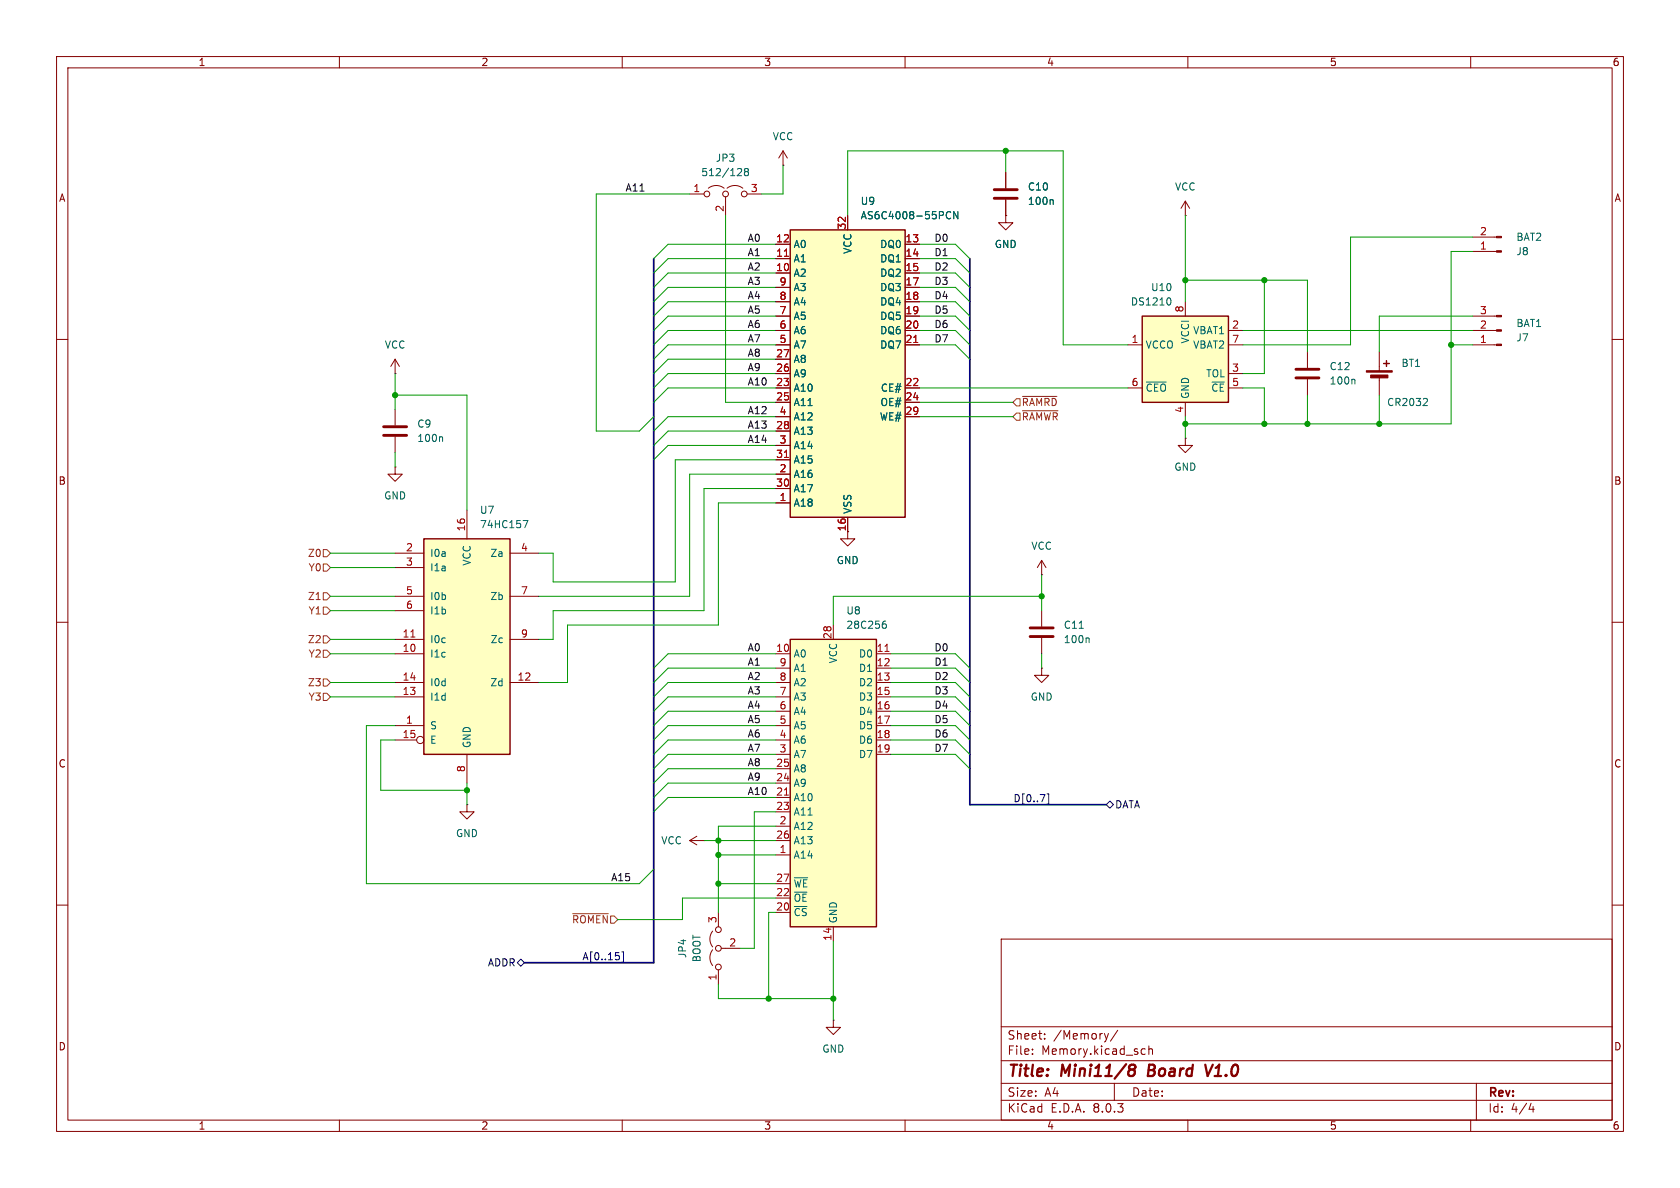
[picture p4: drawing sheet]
<svg xmlns="http://www.w3.org/2000/svg" width="297mm" height="210mm" viewBox="0 0 297 210" stroke-linecap="round" stroke-linejoin="round" font-family="sans-serif">
<g fill="none" stroke="#840000" stroke-width=".18">
<path d="M10 10h277v190h-277zM12 12h273v186h-273zM60 10v2M110 10v2M160 10v2M210 10v2M260 10v2M209.5 38.1h.1M209.5 35.6l-.7 1.2M209.5 35.6v2.5M209.5 35.6l.8 1.2M10 60h2"/>
<path d="M285 60h2M10 110h2M285 110h2M10 160h2M82.5 142.2v1.3h1.3l-1.3 1.3-1.2-1.3h1.2M82.5 142.2h.1M285 160h2M177 166h108v32h-108zM60 198v2M110 198v2M160 198v2M177 194.5h108"/>
<path d="M177 191.5h108M177 187.5h108M177 181.5h108M182.5 186.3v.1M182.5 185.5v.1M184.7 183.6v.1M184.7 182.8v.1M196 182.7l-.4 1M197 191.5v3M197.6 182.1l-1.3 2M202 185.4l.5 .1M202.5 186.3l-.5 .1"/>
<path d="M203.1 185.5l.2-.1 .4 .1v.9M203.1 184.9v1.5M210 198v2M260 198v2M261 191.5v6.5M270.7 195l-.4 1.1h.9M271 195.6v1"/>
</g>
<path d="M199.7 188.4a.64 .64 0 0 1 1 0v.3l-.4 .4M199.7 189l.2 .1M199.9 189.1h.4M199.9 189.1l-.2 .1M200.3 189.1l.3 .2a.67 .67 0 0 1-.1 .7 .67 .67 0 0 1-.7 .2M203.2 188.2l-.3 2h.8M213.1 188.2l.4 2 .9-2" fill="none" stroke="#840000" stroke-width=".4"/>
<path d="M201.9 55.9h15.3v15.2h-15.3z" fill="#ffffc2"/>
<path d="M201.9 55.9h15.3v15.2h-15.3z" fill="none" stroke="#840000" stroke-width=".25"/>
<g fill="none" stroke="#840000" stroke-width=".18">
<path d="M209.5 53.3v2.6M217.2 58.4h2.5M69.8 72.4v2.8M69.8 77.2v2.8M199.4 61h2.5M199.4 68.6h2.5M209.5 71.1v2.6M217.2 61h2.5M217.2 66h2.5M217.2 68.6h2.5M149.9 94v1.3h1.2l-1.2 1.2-1.3-1.2h1.3M184.1 99.1v2.5"/>
<path d="M184.1 99.1l-.7 1.2M184.1 99.1l.8 1.2M184.1 118.1v1.3h1.3l-1.3 1.3-1.2-1.3h1.2M184.1 118.1h.1M184.1 101.6h.1M184.1 108v2.7M184.1 112.8v2.8M121.9 148.6l1.3 .8M121.9 148.6h2.6M123.2 147.8l-1.3 .8M124.5 148.6h.1M126 167.9a2.26 2.26 0 0 0 0 2.8"/>
<path d="M126 164.6a2.26 2.26 0 0 0 0 2.8M127 161.3v2.5M127 171.5v2.5M127.5 167.6h3.3"/>
<circle cx="127" cy="167.6" r=".51"/>
<circle cx="127" cy="164.3" r=".51"/>
<circle cx="127" cy="170.9" r=".51"/>
</g>
<path d="M206.7 52.6a.79 .79 0 0 1 0 1.3M78.1 77.2l.1 .2v.6M202.7 67.5h3.5M190.8 111.1h.7M192.4 112.8l.1 .1v.7" fill="none" stroke="#006464" stroke-width=".18"/>
<path d="M67.8 77h4.1M67.8 75.4h4.1M182.1 112.5h4.1M182.1 111h4.1" fill="none" stroke="#840000" stroke-width=".51"/>
<path d="M74.9 95.3h15.3v38.1h-15.3z" fill="#ffffc2"/>
<path d="M74.9 95.3h15.3v38.1h-15.3z" fill="none" stroke="#840000" stroke-width=".25"/>
<g fill="none" stroke="#840000" stroke-width=".18">
<path d="M69.8 97.8h5.1M82.5 90.2v5.1M90.2 97.8h5M69.8 115.6h5.1M69.8 113h5.1M69.8 100.3h5.1M69.8 105.4h5.1M69.8 108h5.1M90.2 113h5M90.2 105.4h5M69.8 128.3h5.1M69.8 120.7h5.1"/>
<path d="M69.8 123.2h5.1M69.8 130.8h3.9M82.5 133.4v5M90.2 120.7h5"/>
<circle cx="74.3" cy="130.8" r=".63"/>
</g>
<path d="M72.6 112.6h.8" fill="none" stroke="#a90000" stroke-width=".18"/>
<path d="M92.5 92h.8l-.5 1.3" fill="none" stroke="#006464" stroke-width=".18"/>
<path d="M139.7 40.6h20.3v50.8h-20.3z" fill="#ffffc2"/>
<path d="M139.7 40.6h20.3v50.8h-20.3z" fill="none" stroke="#840000" stroke-width=".25"/>
<g fill="none" stroke="#840000" stroke-width=".18">
<path d="M149.9 38.1v2.5M137.2 48.3h2.5M137.2 45.7h2.5M137.2 43.2h2.5M137.2 50.8h2.5M137.2 53.3h2.5M137.2 55.9h2.5M137.2 58.4h2.5M160 48.3h2.6M160 45.7h2.6M160 43.2h2.6M160 50.8h2.6"/>
<path d="M160 53.3h2.6M160 55.9h2.6M160 58.4h2.6M260.3 55.9h4.3M260.3 58.4h4.3M137.2 61h2.5M137.2 68.6h2.5M137.2 71.1h2.5M137.2 66h2.5M137.2 63.5h2.5M137.2 76.2h2.5M137.2 73.7h2.5"/>
<path d="M137.2 78.7h2.5M160 61h2.6M160 68.6h2.6M160 71.1h2.6M160 73.7h2.6M260.3 61h4.3M137.2 88.9h2.5M137.2 83.8h2.5M137.2 86.4h2.5M137.2 81.3h2.5M149.9 91.4v2.6"/>
</g>
<path d="M138.7 45.3h.7M161.5 60.5h.8M138.7 80.9h.7" fill="none" stroke="#a90000" stroke-width=".18"/>
<path d="M167.3 38.4l.4 .3 .4-.1M168.1 37.5l-.4-.1-.4 .3M169.3 37.4v1.3l-.7-1.3v1.3" fill="none" stroke="#006464" stroke-width=".18"/>
<g fill="#840000" stroke="#840000" stroke-width=".18">
<path d="M264.6 55.8h.8v.2h-.8z"/>
<path d="M264.6 58.3h.8v.2h-.8z"/>
<path d="M264.6 60.8h.8v.3h-.8z"/>
</g>
<path d="M139.7 113h15.2v50.8h-15.2z" fill="#ffffc2"/>
<path d="M244.6 64.3h1M245.1 63.8v1M139.7 113h15.2v50.8h-15.2z" fill="none" stroke="#840000" stroke-width=".25"/>
<g fill="none" stroke="#840000" stroke-width=".18">
<path d="M121.9 34.3h2.6M125.2 33.3a2.26 2.26 0 0 1 2.8 0M128.3 34.8v3.3M128.5 33.3a2.26 2.26 0 0 1 2.8 0M132.1 34.3h2.5M138.4 29.2h.1M138.4 26.7l-.7 1.2M138.4 26.7v2.5M138.4 26.7l.8 1.2M149.9 38.1v2.5M177.8 38.1v1.3h1.3l-1.3 1.2-1.3-1.2h1.3M177.8 38.1h.1"/>
<path d="M177.8 30.5v2.8M177.8 35.3v2.8M137.2 48.3h2.5M137.2 45.7h2.5M137.2 43.2h2.5M137.2 50.8h2.5M137.2 53.3h2.5M137.2 55.9h2.5M137.2 58.4h2.5M160 48.3h2.6M160 45.7h2.6M160 43.2h2.6"/>
<path d="M160 50.8h2.6M160 53.3h2.6M160 55.9h2.6M160 58.4h2.6M260.3 41.9h4.3M260.3 44.5h4.3M69.8 66h.1M69.8 63.5l-.7 1.3M69.8 63.5v2.5M69.8 63.5l.8 1.3M137.2 61h2.5M137.2 68.6h2.5"/>
<path d="M137.2 71.1h2.5M137.2 66h2.5M137.2 63.5h2.5M137.2 76.2h2.5M137.2 73.7h2.5M137.2 78.7h2.5M160 61h2.6M160 68.6h2.6M160 71.1h2.6M160 73.7h2.6M209.5 77.5v1.2h1.3l-1.3 1.3-1.2-1.3h1.2M209.5 77.5h.1"/>
<path d="M231.1 62.2v2.8M231.1 67.1v2.8M243.8 62.2v3.3M243.8 66.5v3.4M69.8 82.6v1.2h1.3l-1.3 1.3-1.2-1.3h1.2M69.8 82.6h.1M137.2 88.9h2.5M137.2 83.8h2.5M137.2 86.4h2.5M137.2 81.3h2.5M149.9 91.4v2.6M137.2 115.6h2.5"/>
<path d="M137.2 118.1h2.5M147.3 110.5v2.5M154.9 115.6h2.6M154.9 118.1h2.6M137.2 120.7h2.5M137.2 123.2h2.5M137.2 125.7h2.5M137.2 128.3h2.5M137.2 130.8h2.5M137.2 133.4h2.5M137.2 138.4h2.5M137.2 135.9h2.5"/>
<path d="M154.9 120.7h2.6M154.9 123.2h2.6M154.9 125.7h2.6M154.9 128.3h2.6M154.9 130.8h2.6M154.9 133.4h2.6M137.2 151.1h2.5M137.2 146.1h2.5M137.2 141h2.5M137.2 158.8h2.5M137.2 143.5h2.5M137.2 148.6h2.5"/>
<path d="M137.2 156.2h2.5M137.2 161.3h2.5M147.3 163.8v2.6M147.3 180.3v1.3h1.3l-1.3 1.3-1.3-1.3h1.3M147.3 180.3h.1"/>
<circle cx="125" cy="34.3" r=".51"/>
<circle cx="128.3" cy="34.3" r=".51"/>
<circle cx="131.6" cy="34.3" r=".51"/>
</g>
<path d="M138.7 45.3h.7M161.5 60.5h.8M138.7 80.9h.7M156.5 115.2h.7M138.7 140.6h.7" fill="none" stroke="#a90000" stroke-width=".18"/>
<g fill="none" stroke="#006464" stroke-width=".18">
<path d="M130.6 29.8l.4 .1 .1 .3-.8 .9h.8M131.8 30.3l-.2-.2 .2-.3h.3l.2 .2-.2 .3M131.8 30.3l-.2 .3 .1 .3 .1 .2 .4-.1 .1-.2v-.2l-.2-.3M131.8 30.3h.3M167.3 38.4l.4 .3 .4-.1M168.1 37.5l-.4-.1-.4 .3M169.3 37.4v1.3l-.7-1.3v1.3M186 35.3l.2 .2v.6M239.4 67l.1 .2v.7M252.1 70.4l.3 .3-.1 .3-.7 .7h.8M156.2 110.3h.4l.1 .2-.1 .4-.4 .2M156.6 109.8l-.4 .1"/>
<path d="M140.4 155.2h2.4"/>
</g>
<g fill="#840000" stroke="#840000" stroke-width=".18">
<path d="M264.6 41.8h.8v.2h-.8z"/>
<path d="M264.6 44.3h.8v.3h-.8z"/>
<path d="M241.6 65.5h4.5v.3h-4.5z"/>
<path d="M242.3 66.3h3.1v.5h-3.1z"/>
</g>
<path d="M175.8 35.1h4M175.8 33.5h4M229.1 66.8h4.1M229.1 65.3h4.1" fill="none" stroke="#840000" stroke-width=".51"/>
<g fill="none" stroke="#725600" stroke-width=".18">
<path d="M179.7 73h.6v1.3h-.6l-.6-.6zM179.7 70.5h.6v1.3h-.6l-.6-.7zM180.8 72.6h6.2M180.8 70.1h6.1M57.1 97.2h.7l.6 .6-.6 .6h-.7zM57.1 99.7h.7l.6 .6-.6 .7h-.7zM57.1 107.3h.7l.6 .7-.6 .6h-.7zM57.1 112.4h.7l.6 .6-.6 .7h-.7zM57.1 114.9h.7l.6 .7-.6 .6h-.7zM57.1 104.8h.7l.6 .6-.6 .6h-.7zM57.1 122.6h.7l.6 .6-.6 .6h-.7zM57.1 120h.7l.6 .7-.6 .6h-.7z"/>
<path d="M101.3 161.5h6.2"/>
</g>
<path d="M185.1 140.3h.3v1.9h-.3M195.6 142.2l.6-.6 .6 .6-.6 .7zM91.4 170.2l.7-.7 .6 .7-.6 .6zM109.4 169v.5M109.9 168.3h.3v1.8h-.3" fill="none" stroke="#000084" stroke-width=".18"/>
<path d="M115.6 45.7v124.5h-22.9M171.4 45.7v96.5h24.2" fill="none" stroke="#000084" stroke-width=".3"/>
<g fill="none" stroke="#009600" stroke-width=".18">
<path d="M121.9 34.3h-16.5v41.9h7.6l2.6-2.5M128.3 38.1v33h8.9M138.4 29.2v5.1h-3.8M149.9 38.1v-11.4h38.1v34.3h11.4M177.8 26.7v3.8M209.5 38.1v15.2M137.2 55.9h-19.1l-2.5 2.5M137.2 58.4h-19.1l-2.5 2.6M137.2 48.3h-19.1l-2.5 2.5M137.2 43.2h-19.1l-2.5 2.5M137.2 45.7h-19.1l-2.5 2.6M137.2 50.8h-19.1l-2.5 2.5"/>
<path d="M137.2 53.3h-19.1l-2.5 2.6M162.6 55.9h6.3l2.5 2.5M162.6 58.4h6.3l2.5 2.6M162.6 48.3h6.3l2.5 2.5M162.6 43.2h6.3l2.5 2.5M162.6 45.7h6.3l2.5 2.6M162.6 50.8h6.3l2.5 2.5M162.6 53.3h6.3l2.5 2.6M209.5 49.5h21.6v12.7M219.7 58.4h40.6M223.5 49.5v16.5h-3.8M260.3 41.9h-21.5v19.1h-19.1"/>
<path d="M260.3 55.9h-16.5v6.3M260.3 44.5h-3.8v30.4h-47M69.8 69.9h12.7v20.3M69.8 66v6.4M137.2 61h-19.1l-2.5 2.5M137.2 63.5h-19.1l-2.5 2.5M137.2 66h-19.1l-2.5 2.6M137.2 76.2h-19.1l-2.5 2.5M137.2 68.6h-19.1l-2.5 2.5M137.2 73.7h-19.1l-2.5 2.5M137.2 78.7h-19.1l-2.5 2.6M162.6 61h6.3l2.5 2.5"/>
<path d="M162.6 71.1h16.5M162.6 68.6h36.8M162.6 73.7h16.5M209.5 73.7v3.8M219.7 68.6h3.8v6.3M231.1 69.9v5M243.8 69.9v5M256.5 61h3.8M58.4 97.8h11.4M69.8 80v2.6M137.2 88.9h-10.2v21.6h-26.7v10.2h-5.1M137.2 81.3h-17.8v21.6h-21.6v-5.1h-2.6"/>
<path d="M137.2 83.8h-15.3v21.6h-26.7M137.2 86.4h-12.7v21.6h-26.7v5h-2.6M58.4 108h11.4M58.4 105.4h11.4M58.4 100.3h11.4M58.4 113h11.4M58.4 115.6h11.4M137.2 115.6h-19.1l-2.5 2.5M137.2 118.1h-19.1l-2.5 2.6M157.5 115.6h11.4l2.5 2.5M157.5 118.1h11.4l2.5 2.6M184.1 105.4h-36.8v5.1"/>
<path d="M184.1 101.6v6.4M184.1 115.6v2.5M58.4 120.7h11.4M58.4 123.2h11.4M69.8 128.3h-5v27.9h48.2l2.6-2.5M69.8 130.8h-2.5v8.9h15.2M82.5 138.4v3.8M137.2 120.7h-19.1l-2.5 2.5M137.2 130.8h-19.1l-2.5 2.6M137.2 128.3h-19.1l-2.5 2.5M137.2 123.2h-19.1l-2.5 2.5M137.2 133.4h-19.1l-2.5 2.5"/>
<path d="M137.2 125.7h-19.1l-2.5 2.6M137.2 135.9h-19.1l-2.5 2.5M137.2 138.4h-19.1l-2.5 2.6M157.5 120.7h11.4l2.5 2.5M157.5 130.8h11.4l2.5 2.6M157.5 128.3h11.4l2.5 2.5M157.5 123.2h11.4l2.5 2.5M157.5 133.4h11.4l2.5 2.5M157.5 125.7h11.4l2.5 2.6M124.5 148.6h12.7M127 156.2h10.2M127 151.1h10.2"/>
<path d="M137.2 146.1h-10.2v15.2M137.2 158.8h-16.6v3.8h-11.4M137.2 143.5h-3.9v24.1h-2.5M137.2 141h-19.1l-2.5 2.5M127 174v2.5h20.3M137.2 161.3h-1.3v15.2M147.3 166.4v13.9"/>
</g>
<g fill="#009600" stroke="#009600" stroke-width=".18">
<circle cx="69.8" cy="69.9" r=".46"/>
<circle cx="147.3" cy="176.5" r=".46"/>
<circle cx="135.9" cy="176.5" r=".46"/>
<circle cx="127" cy="148.6" r=".46"/>
<circle cx="127" cy="151.1" r=".46"/>
<circle cx="82.5" cy="139.7" r=".46"/>
<circle cx="127" cy="156.2" r=".46"/>
<circle cx="184.1" cy="105.4" r=".46"/>
<circle cx="223.5" cy="49.5" r=".46"/>
<circle cx="177.8" cy="26.7" r=".46"/>
<circle cx="231.1" cy="74.9" r=".46"/>
<circle cx="223.5" cy="74.9" r=".46"/>
<circle cx="209.5" cy="74.9" r=".46"/>
<circle cx="256.5" cy="61" r=".46"/>
<circle cx="243.8" cy="74.9" r=".46"/>
<circle cx="209.5" cy="49.5" r=".46"/>
</g>
<g font-size="2.8" fill="#840000">
<text x="178" y="190.9">Title:</text>
<text x="187.7" y="190.9">Mini11/8</text>
<text x="203.8" y="190.9">Board</text>
<text x="214.8" y="190.9">V1.0</text>
</g>
<g font-size="2.1" fill="#840000">
<text x="178" y="184">Sheet:</text>
<text x="186.2" y="184">/Memory/</text>
<text x="178" y="186.7">File:</text>
<text x="184.1" y="186.7">Memory.kicad_sch</text>
<text x="178" y="196.9">KiCad</text>
<text x="178" y="194.1">Size:</text>
<text x="184.7" y="194.1">A4</text>
<text x="185.7" y="196.9">E.D.A.</text>
<text x="193.3" y="196.9">8.0.3</text>
<text x="200" y="194.1">Date:</text>
<text x="263" y="194.3">Rev:</text>
<text x="263" y="196.9">Id:</text>
<text x="267.1" y="196.9">4/4</text>
</g>
<g font-size="1.8" fill="#840000">
<text x="35" y="11.9">1</text>
<text x="85" y="11.9">2</text>
<text x="135" y="11.9">3</text>
<text x="185" y="11.9">4</text>
<text x="235" y="11.9">5</text>
<text x="285" y="11.9">6</text>
<text x="10.3" y="35.9">A</text>
<text x="285.3" y="35.9">A</text>
<text x="10.3" y="85.9">B</text>
<text x="285.3" y="85.9">B</text>
<text x="10.3" y="135.9">C</text>
<text x="285.3" y="135.9">C</text>
<text x="10.3" y="185.9">D</text>
<text x="285.3" y="185.9">D</text>
<text x="35" y="199.9">1</text>
<text x="85" y="199.9">2</text>
<text x="135" y="199.9">3</text>
<text x="185" y="199.9">4</text>
<text x="235" y="199.9">5</text>
<text x="285" y="199.9">6</text>
</g>
<g font-size="1.8" fill="#006464">
<text x="126.4" y="28.8">JP3</text>
<text x="136.5" y="25">VCC</text>
<text x="123.9" y="31.3">512/128</text>
<text x="181.6" y="33.9">C10</text>
<text x="207.6" y="33.9">VCC</text>
<text x="152.1" y="36.4">U9</text>
<text x="152.1" y="39">AS6C4008-55PCN</text>
<text x="181.6" y="36.4">100n</text>
<text x="140.2" y="46.6">A1</text>
<text x="140.2" y="44">A0</text>
<text x="150.7" y="45" transform="rotate(-90 150.7 45)">VCC</text>
<text x="155.5" y="44">DQ0</text>
<text x="155.5" y="46.6">DQ1</text>
<text x="175.8" y="44">GND</text>
<text x="268" y="45.3">J8</text>
<text x="268" y="42.8">BAT2</text>
<text x="140.2" y="49.1">A2</text>
<text x="140.2" y="51.7">A3</text>
<text x="155.5" y="49.1">DQ2</text>
<text x="155.5" y="51.7">DQ3</text>
<text x="203.4" y="51.7">U10</text>
<text x="140.2" y="59.3">A6</text>
<text x="140.2" y="56.7">A5</text>
<text x="140.2" y="54.2">A4</text>
<text x="155.5" y="54.2">DQ4</text>
<text x="155.5" y="56.7">DQ5</text>
<text x="155.5" y="59.3">DQ6</text>
<text x="199.8" y="54.2">DS1210</text>
<text x="210.8" y="59.3">VBAT1</text>
<text x="268" y="58">BAT1</text>
<text x="67.9" y="61.8">VCC</text>
<text x="140.2" y="64.4">A8</text>
<text x="140.2" y="61.8">A7</text>
<text x="155.5" y="61.8">DQ7</text>
<text x="202.4" y="61.8">VCCO</text>
<text x="210.4" y="60.8" transform="rotate(-90 210.4 60.8)">VCCI</text>
<text x="210.8" y="61.8">VBAT2</text>
<text x="235" y="65.6">C12</text>
<text x="247.7" y="65.1">BT1</text>
<text x="268" y="60.6">J7</text>
<text x="140.2" y="69.4">A10</text>
<text x="140.2" y="72">A11</text>
<text x="140.2" y="66.9">A9</text>
<text x="155.6" y="72">OE#</text>
<text x="155.6" y="69.4">CE#</text>
<text x="202.4" y="69.4">~{CEO}</text>
<text x="210.4" y="70.6" transform="rotate(-90 210.4 70.6)">GND</text>
<text x="213.1" y="66.9">TOL</text>
<text x="214" y="69.4">~{CE}</text>
<text x="235" y="68.2">100n</text>
<text x="245.1" y="72">CR2032</text>
<text x="73.7" y="75.8">C9</text>
<text x="140.2" y="77.1">A13</text>
<text x="140.2" y="74.5">A12</text>
<text x="155.4" y="74.5">WE#</text>
<text x="73.7" y="78.3">100n</text>
<text x="140.2" y="79.6">A14</text>
<text x="140.2" y="82.1">A15</text>
<text x="207.5" y="83.4">GND</text>
<text x="67.8" y="88.5">GND</text>
<text x="140.2" y="89.8">A18</text>
<text x="140.2" y="84.7">A16</text>
<text x="140.2" y="87.2">A17</text>
<text x="84.8" y="91">U7</text>
<text x="84.8" y="93.6">74HC157</text>
<text x="150.7" y="90.9" transform="rotate(-90 150.7 90.9)">VSS</text>
<text x="75.9" y="98.7">I0a</text>
<text x="75.9" y="101.2">I1a</text>
<text x="83.4" y="100.1" transform="rotate(-90 83.4 100.1)">VCC</text>
<text x="86.6" y="98.7">Za</text>
<text x="147.8" y="99.9">GND</text>
<text x="182.2" y="97.4">VCC</text>
<text x="75.9" y="106.3">I0b</text>
<text x="86.6" y="106.3">Zb</text>
<text x="75.9" y="113.9">I0c</text>
<text x="75.9" y="108.8">I1b</text>
<text x="86.7" y="113.9">Zc</text>
<text x="149.5" y="108.8">U8</text>
<text x="149.5" y="111.4">28C256</text>
<text x="188" y="113.9">100n</text>
<text x="188" y="111.4">C11</text>
<text x="75.9" y="116.4">I1c</text>
<text x="140.2" y="116.4">A0</text>
<text x="140.2" y="119">A1</text>
<text x="148.2" y="117.4" transform="rotate(-90 148.2 117.4)">VCC</text>
<text x="151.7" y="116.4">D0</text>
<text x="151.7" y="119">D1</text>
<text x="75.9" y="124.1">I1d</text>
<text x="75.9" y="121.5">I0d</text>
<text x="86.6" y="121.5">Zd</text>
<text x="140.2" y="124.1">A3</text>
<text x="140.2" y="121.5">A2</text>
<text x="151.7" y="121.5">D2</text>
<text x="151.7" y="124.1">D3</text>
<text x="182.1" y="124.1">GND</text>
<text x="75.9" y="129.1">S</text>
<text x="75.9" y="131.7">E</text>
<text x="140.2" y="131.7">A6</text>
<text x="140.2" y="129.1">A5</text>
<text x="140.2" y="126.6">A4</text>
<text x="151.7" y="126.6">D4</text>
<text x="151.7" y="129.1">D5</text>
<text x="151.7" y="131.7">D6</text>
<text x="83.4" y="132.3" transform="rotate(-90 83.4 132.3)">GND</text>
<text x="140.2" y="136.8">A8</text>
<text x="140.2" y="134.2">A7</text>
<text x="151.7" y="134.2">D7</text>
<text x="140.2" y="141.8">A10</text>
<text x="140.2" y="139.3">A9</text>
<text x="80.5" y="148.2">GND</text>
<text x="116.8" y="149.5">VCC</text>
<text x="140.2" y="146.9">A12</text>
<text x="140.2" y="144.4">A11</text>
<text x="140.2" y="149.5">A13</text>
<text x="140.2" y="152">A14</text>
<text x="140.2" y="159.6">~{OE}</text>
<text x="140.2" y="157.1">~{WE}</text>
<text x="140.2" y="162.2">~{CS}</text>
<text x="148.2" y="163.3" transform="rotate(-90 148.2 163.3)">GND</text>
<text x="121.5" y="169.5" transform="rotate(-90 121.5 169.5)">JP4</text>
<text x="124.1" y="170.2" transform="rotate(-90 124.1 170.2)">BOOT</text>
<text x="145.3" y="186.3">GND</text>
</g>
<g font-size="1.8" fill="#0f0f0f">
<text x="110.5" y="33.9">A11</text>
<text x="132.1" y="45.4">A1</text>
<text x="132.1" y="47.9">A2</text>
<text x="132.1" y="42.8">A0</text>
<text x="165.1" y="47.9">D2</text>
<text x="165.1" y="45.4">D1</text>
<text x="165.1" y="42.8">D0</text>
<text x="132.1" y="53">A4</text>
<text x="132.1" y="50.5">A3</text>
<text x="165.1" y="53">D4</text>
<text x="165.1" y="50.5">D3</text>
<text x="132.1" y="55.5">A5</text>
<text x="132.1" y="58.1">A6</text>
<text x="165.1" y="58.1">D6</text>
<text x="165.1" y="55.5">D5</text>
<text x="132.1" y="65.7">A9</text>
<text x="132.1" y="60.6">A7</text>
<text x="132.1" y="63.2">A8</text>
<text x="165.1" y="60.6">D7</text>
<text x="132.1" y="68.2">A10</text>
<text x="132.1" y="73.3">A12</text>
<text x="132.1" y="75.9">A13</text>
<text x="132.1" y="78.4">A14</text>
<text x="132.1" y="117.8">A1</text>
<text x="132.1" y="115.2">A0</text>
<text x="165.1" y="115.2">D0</text>
<text x="165.1" y="117.8">D1</text>
<text x="132.1" y="120.3">A2</text>
<text x="132.1" y="125.4">A4</text>
<text x="132.1" y="122.8">A3</text>
<text x="165.1" y="122.8">D3</text>
<text x="165.1" y="120.3">D2</text>
<text x="165.1" y="125.4">D4</text>
<text x="132.1" y="130.5">A6</text>
<text x="132.1" y="127.9">A5</text>
<text x="165.1" y="127.9">D5</text>
<text x="165.1" y="130.5">D6</text>
<text x="132.1" y="135.5">A8</text>
<text x="132.1" y="133">A7</text>
<text x="165.1" y="133">D7</text>
<text x="132.1" y="138.1">A9</text>
<text x="132.1" y="140.6">A10</text>
<text x="107.9" y="155.9">A15</text>
</g>
<g font-size="1.8" fill="#a90000">
<text x="122.5" y="34">1</text>
<text x="132.6" y="34">3</text>
<text x="128" y="37.5" transform="rotate(-90 128 37.5)">2</text>
<text x="149.6" y="40.7" transform="rotate(-90 149.6 40.7)">32</text>
<text x="261.5" y="41.7">2</text>
<text x="137.1" y="45.5">11</text>
<text x="137.1" y="42.9">12</text>
<text x="160" y="42.9">13</text>
<text x="160" y="45.5">14</text>
<text x="261.5" y="44.2">1</text>
<text x="137.1" y="48">10</text>
<text x="137.7" y="53.1">8</text>
<text x="137.7" y="50.5">9</text>
<text x="160" y="48">15</text>
<text x="160" y="50.5">17</text>
<text x="160" y="53.1">18</text>
<text x="137.7" y="58.2">6</text>
<text x="137.7" y="55.6">7</text>
<text x="160" y="55.6">19</text>
<text x="160" y="58.2">20</text>
<text x="209.3" y="55.3" transform="rotate(-90 209.3 55.3)">8</text>
<text x="217.7" y="58.2">2</text>
<text x="261.5" y="58.2">2</text>
<text x="261.5" y="55.6">3</text>
<text x="137.1" y="65.8">26</text>
<text x="137.1" y="63.2">27</text>
<text x="137.7" y="60.7">5</text>
<text x="160" y="60.7">21</text>
<text x="200" y="60.7">1</text>
<text x="217.7" y="65.8">3</text>
<text x="217.7" y="60.7">7</text>
<text x="261.5" y="60.7">1</text>
<text x="137.1" y="68.3">23</text>
<text x="137.1" y="70.9">25</text>
<text x="160" y="68.3">22</text>
<text x="160" y="70.9">24</text>
<text x="200" y="68.3">6</text>
<text x="217.7" y="68.3">5</text>
<text x="137.1" y="75.9">28</text>
<text x="137.7" y="73.4">4</text>
<text x="160" y="73.4">29</text>
<text x="209.3" y="73.1" transform="rotate(-90 209.3 73.1)">4</text>
<text x="137.1" y="81">31</text>
<text x="137.7" y="83.6">2</text>
<text x="137.7" y="78.5">3</text>
<text x="137.1" y="86.1">30</text>
<text x="137.7" y="88.6">1</text>
<text x="82.3" y="94" transform="rotate(-90 82.3 94)">16</text>
<text x="149.6" y="94" transform="rotate(-90 149.6 94)">16</text>
<text x="71.7" y="97.5">2</text>
<text x="71.7" y="100.1">3</text>
<text x="92" y="97.5">4</text>
<text x="71.7" y="105.2">5</text>
<text x="71.7" y="107.7">6</text>
<text x="92" y="105.2">7</text>
<text x="71.1" y="112.8">11</text>
<text x="92" y="112.8">9</text>
<text x="147.1" y="113.1" transform="rotate(-90 147.1 113.1)">28</text>
<text x="71.1" y="115.3">10</text>
<text x="137.1" y="115.3">10</text>
<text x="137.7" y="117.9">9</text>
<text x="154.9" y="115.3">11</text>
<text x="154.9" y="117.9">12</text>
<text x="71.1" y="122.9">13</text>
<text x="71.1" y="120.4">14</text>
<text x="91.4" y="120.4">12</text>
<text x="137.7" y="125.5">6</text>
<text x="137.7" y="122.9">7</text>
<text x="137.7" y="120.4">8</text>
<text x="154.9" y="120.4">13</text>
<text x="154.9" y="122.9">15</text>
<text x="154.9" y="125.5">16</text>
<text x="71.1" y="130.6">15</text>
<text x="71.7" y="128">1</text>
<text x="137.7" y="130.6">4</text>
<text x="137.7" y="128">5</text>
<text x="154.9" y="128">17</text>
<text x="154.9" y="130.6">18</text>
<text x="82.3" y="136.6" transform="rotate(-90 82.3 136.6)">8</text>
<text x="137.1" y="135.6">25</text>
<text x="137.7" y="133.1">3</text>
<text x="154.9" y="133.1">19</text>
<text x="137.1" y="140.7">21</text>
<text x="137.1" y="143.3">23</text>
<text x="137.1" y="138.2">24</text>
<text x="137.1" y="148.3">26</text>
<text x="137.7" y="145.8">2</text>
<text x="137.1" y="156">27</text>
<text x="137.7" y="150.9">1</text>
<text x="137.1" y="161">20</text>
<text x="137.1" y="158.5">22</text>
<text x="126.7" y="163.3" transform="rotate(-90 126.7 163.3)">3</text>
<text x="128.8" y="167.4">2</text>
<text x="147.1" y="166.4" transform="rotate(-90 147.1 166.4)">14</text>
<text x="126.7" y="173.4" transform="rotate(-90 126.7 173.4)">1</text>
</g>
<g font-size="1.8" fill="#725600">
<text x="180.5" y="72">~{RAMRD}</text>
<text x="180.5" y="74.5">~{RAMWR}</text>
<text x="54.3" y="98.7">Z0</text>
<text x="54.5" y="101.2">Y0</text>
<text x="54.3" y="106.3">Z1</text>
<text x="54.3" y="113.9">Z2</text>
<text x="54.5" y="108.8">Y1</text>
<text x="54.5" y="116.4">Y2</text>
<text x="54.3" y="121.5">Z3</text>
<text x="54.5" y="124.1">Y3</text>
<text x="101" y="163.4">~{ROMEN}</text>
</g>
<g font-size="1.8" fill="#000084">
<text x="179.1" y="141.9">D[0..7]</text>
<text x="197" y="143.1">DATA</text>
<text x="86.1" y="171">ADDR</text>
<text x="102.9" y="169.8">A[0..15]</text>
</g>
</svg>
